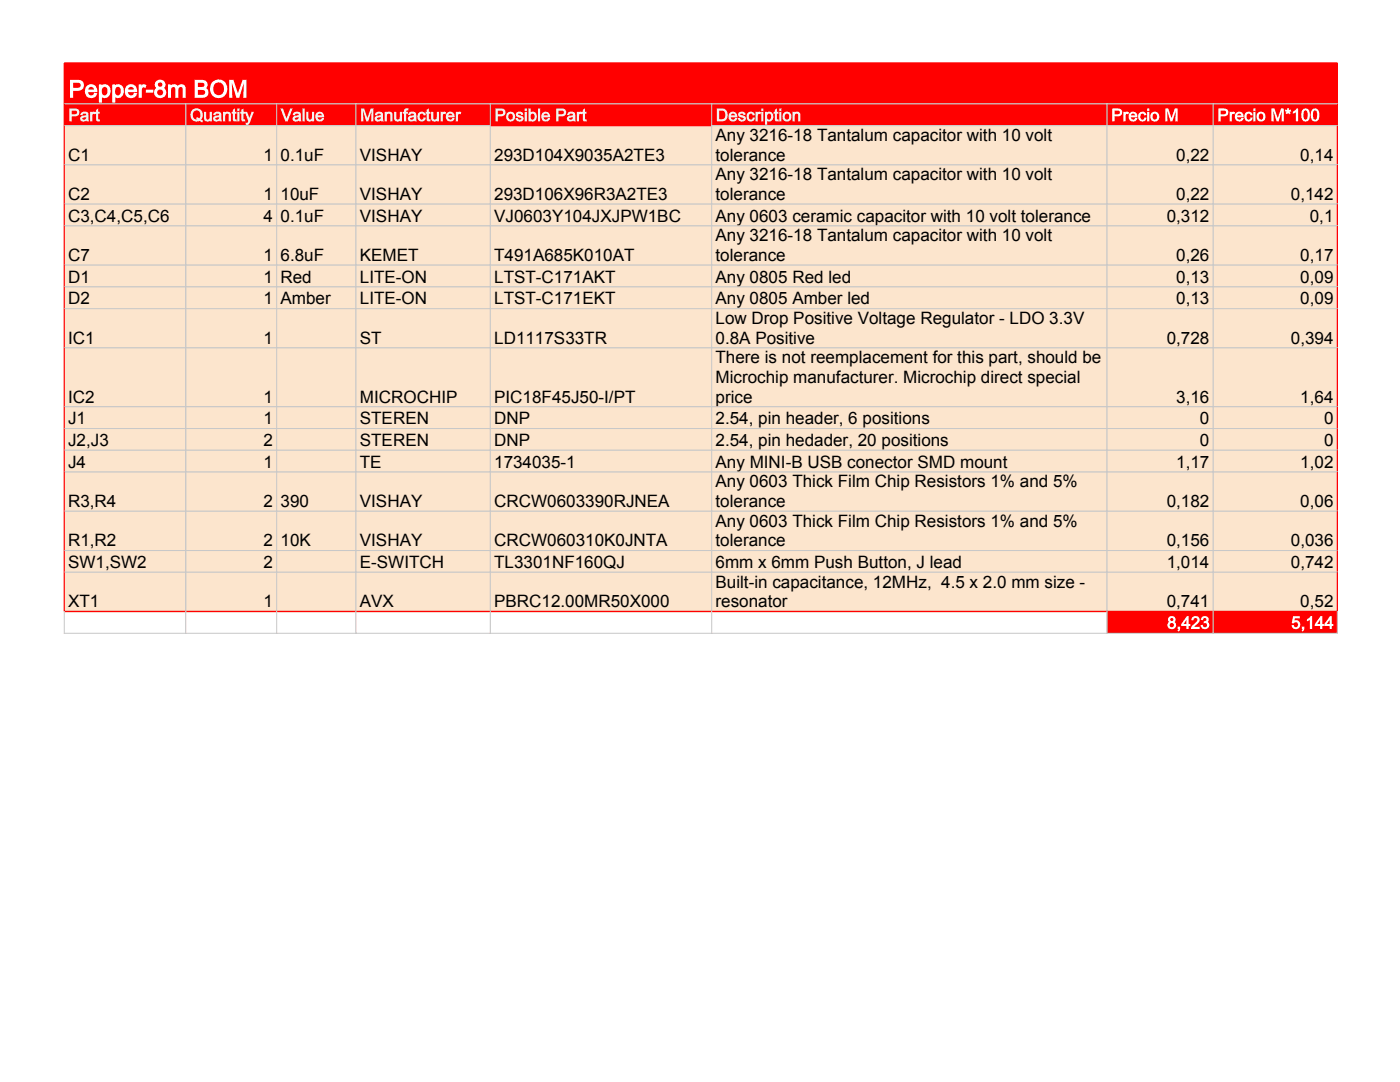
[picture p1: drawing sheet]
<svg xmlns="http://www.w3.org/2000/svg" width="279mm" height="216mm" viewBox="0 0 279 216" stroke-linecap="round" stroke-linejoin="round" font-family="sans-serif">
<path d="M12.8 12.6h254.1v8.1h-254.1z" fill="#f00"/>
<path d="M12.8 20.7v-8.1h254.1v8.1" fill="none" stroke="#f00" stroke-width=".26"/>
<path d="M12.8 20.7h254.1" fill="none" stroke="#c8c8c8" stroke-width=".2"/>
<path d="M14 15.9h1.3a1.14 1.14 0 0 1 1.5 1.1 1.14 1.14 0 0 1-1.4 1.1h-.8v1.4h-.6zM14.6 16.5v1h.8a.54 .54 0 0 0 .7-.5 .54 .54 0 0 0-.7-.5zM17.3 17.2a1.27 1.27 0 0 1 1.5-.2 1.27 1.27 0 0 1 .6 1.4h-1.8a.62 .62 0 0 0 .5 .6 .62 .62 0 0 0 .7-.5l.6 .1a1.31 1.31 0 0 1-1.8 .8 1.31 1.31 0 0 1-.5-1.9zM17.8 17.5l-.2 .4h1.2a.59 .59 0 0 0-.4-.5 .59 .59 0 0 0-.6 .1zM19.7 16.9h.6v.1a1.23 1.23 0 0 1 1.5 .1 1.23 1.23 0 0 1 .2 1.5 1.15 1.15 0 0 1-1.7 .8v1.1h-.6zM20.5 17.5a.83 .83 0 0 0-.2 1 .83 .83 0 0 0 .8 .5 .95 .95 0 0 0-.3-1.7zM22.4 16.9h.6v.1a1.23 1.23 0 0 1 1.4 .1 1.23 1.23 0 0 1 .3 1.5 1.15 1.15 0 0 1-1.7 .8v1.1h-.6zM23.1 17.5a.83 .83 0 0 0-.2 1 .83 .83 0 0 0 .9 .5 .95 .95 0 0 0-.3-1.7zM25.2 17.2a1.27 1.27 0 0 1 1.6-.2 1.27 1.27 0 0 1 .6 1.4h-1.9a.62 .62 0 0 0 .6 .6 .62 .62 0 0 0 .7-.5l.6 .1a1.31 1.31 0 0 1-1.8 .8 1.31 1.31 0 0 1-.6-1.9zM25.7 17.5l-.1 .4h1.1a.59 .59 0 0 0-.4-.5 .59 .59 0 0 0-.6 .1zM27.7 16.9h.6l-.1 .4a.62 .62 0 0 1 .4-.5 .62 .62 0 0 1 .6 .2l-.2 .6-.1-.1a.47 .47 0 0 0-.5 .1 .47 .47 0 0 0-.1 .5v1.4h-.6zM29.1 17.9h1.5v.6h-1.5zM31.2 16.2a1.04 1.04 0 0 1 1.5-.1 1.04 1.04 0 0 1 0 1.5 1.17 1.17 0 0 1 0 1.6 1.17 1.17 0 0 1-1.6 0 1.17 1.17 0 0 1 0-1.7l-.2-.6zM31.5 16.9a.45 .45 0 0 0 .9 0 .45 .45 0 0 0-.9 0zM31.4 18.4a.6 .6 0 0 0 1.2 0 .6 .6 0 0 0-1.2 0zM33.5 16.9h.6v.1a1.09 1.09 0 0 1 1.4 .1 .9 .9 0 0 1 1-.2 .9 .9 0 0 1 .6 .8v1.8h-.7v-2l-.3-.1-.4 .1-.1 .2v1.8h-.6v-1.7a.43 .43 0 0 0-.5-.4 .43 .43 0 0 0-.4 .5v1.6h-.6zM38.8 15.9h1.4a.98 .98 0 0 1 1.1 .5 .98 .98 0 0 1-.2 1.2 1.08 1.08 0 0 1 .4 1.3 1.08 1.08 0 0 1-1.3 .6h-1.4zM39.5 16.5v.8h.6a.47 .47 0 0 0 .6 0 .47 .47 0 0 0 0-.6l-.2-.2zM39.5 17.9v1h.7a.53 .53 0 0 0 .8-.5 .53 .53 0 0 0-.8-.5zM42.4 16.4a1.82 1.82 0 0 1 2.9 .8 1.82 1.82 0 0 1-1.8 2.4 1.91 1.91 0 0 1-1.1-3.2zM42.9 16.7a1.34 1.34 0 0 0-.3 1.4 1.34 1.34 0 0 0 1.2 .9 1.29 1.29 0 0 0 .9-1.4 1.29 1.29 0 0 0-1.2-1.2zM45.7 15.9h.9l.9 2.7 .9-2.7h.8v3.6h-.6l.1-2.9-1 2.9h-.5l-.9-3 .1 3h-.7z" fill="#fff"/>
<path d="M12.8 20.7h24.3v4.4h-24.3z" fill="#f00"/>
<path d="M12.8 20.7h24.3v4.4h-24.3" fill="none" stroke="#c8c8c8" stroke-width=".2"/>
<path d="M12.8 20.7v4.4" fill="none" stroke="#f00" stroke-width=".26"/>
<path d="M13.9 21.6h.9a.81 .81 0 0 1 1.1 .8 .81 .81 0 0 1-1 .8h-.6v1h-.4zM14.3 22.1v.7h.7l.3-.2 .1-.3-.2-.2zM16.2 22.5a.86 .86 0 0 1 1.1-.2 .86 .86 0 0 1 .4 1.1l.1 .8h-.5v-.1a.69 .69 0 0 1-.9 .1 .69 .69 0 0 1-.3-.9l.4-.2 .7-.1v-.3h-.3h-.3l-.1 .3-.5-.1zM16.5 23.6l-.1 .1a.37 .37 0 0 0 .5 .2 .37 .37 0 0 0 .2-.5zM18 22.3l1.1 .1-.2 .4-.3-.1-.1 .2-.1 1.3h-.4zM19.2 21.9l.4-.3v.7h.3v.4h-.3v1l.3 .1 .1 .4a.52 .52 0 0 1-.6 0 .52 .52 0 0 1-.2-.6v-.9h-.2v-.4h.2z" fill="#f3f3f3"/>
<path d="M37.1 20.7h18.1v4.4h-18.1z" fill="#f00"/>
<path d="M37.1 20.7h18.1v4.4h-18.1z" fill="none" stroke="#c8c8c8" stroke-width=".2"/>
<path d="M38.4 22a1.31 1.31 0 0 1 1.8 0 1.31 1.31 0 0 1-.1 1.9l.4 .2-.1 .3-.6-.3a1.32 1.32 0 0 1-1.6-.4 1.32 1.32 0 0 1 .2-1.7zM38.7 22.2a.94 .94 0 0 0-.2 1.1 .94 .94 0 0 0 .9 .5h-.2l.1-.4 .5 .2a.88 .88 0 0 0 .1-1.2 .88 .88 0 0 0-1.2-.2zM40.7 22.3h.5v1.1a.36 .36 0 0 0 .2 .5 .36 .36 0 0 0 .4-.3l.1-1.3h.4v1.9h-.4v-.1a.71 .71 0 0 1-.8 .1 .71 .71 0 0 1-.4-.7zM42.7 22.5a.86 .86 0 0 1 1.1-.2 .86 .86 0 0 1 .4 1.1l.1 .8h-.4l-.1-.1a.69 .69 0 0 1-.9 .1 .69 .69 0 0 1-.3-.9l.4-.2 .7-.1v-.3h-.3h-.3l-.1 .3-.4-.1zM43 23.6v.1a.38 .38 0 0 0 .5 .2 .38 .38 0 0 0 .2-.5zM44.5 22.3l.4 .1a.72 .72 0 0 1 .8-.1 .72 .72 0 0 1 .4 .8v1.1h-.5v-1.4l-.3-.1-.3 .2-.1 1.3h-.4zM46.5 21.9l.4-.3v.7h.3v.4h-.3v1l.3 .1 .1 .4a.52 .52 0 0 1-.6 0 .52 .52 0 0 1-.2-.6v-.9h-.3v-.4h.3zM47.4 21.6h.4v.5h-.4zM47.4 22.3h.4v1.9h-.4zM48.2 21.9l.4-.3v.7h.3v.4h-.3v1l.3 .1 .1 .4a.52 .52 0 0 1-.6 0 .52 .52 0 0 1-.2-.6v-.9h-.3v-.4h.3zM48.8 22.3h.5l.5 1.2 .4-1.2h.5l-.7 1.9a.67 .67 0 0 1-1 .7v-.4a.34 .34 0 0 0 .4 0 .34 .34 0 0 0 .1-.3z" fill="#f3f3f3"/>
<path d="M55.2 20.7h15.8v4.4h-15.8z" fill="#f00"/>
<path d="M55.2 20.7h15.8v4.4h-15.8z" fill="none" stroke="#c8c8c8" stroke-width=".2"/>
<path d="M56 21.6h.5l.7 2 .7-2h.5l-1 2.6h-.4zM58.6 22.5a.89 .89 0 0 1 1.2-.1 .89 .89 0 0 1 .2 1.1l.2 .7h-.5l-.1-.1a.69 .69 0 0 1-.9 .1 .69 .69 0 0 1-.2-.9l.4-.2 .7-.1-.1-.3h-.3h-.2l-.2 .3-.4-.1zM58.9 23.6l-.1 .1a.37 .37 0 0 0 .5 .2 .37 .37 0 0 0 .2-.5zM60.4 21.6h.4v2.6h-.4zM61.1 22.3h.5v1.1a.36 .36 0 0 0 .2 .5 .36 .36 0 0 0 .4-.3l.1-1.3h.4v1.9h-.4v-.1a.71 .71 0 0 1-.8 .1 .71 .71 0 0 1-.4-.7zM63.2 22.5a.91 .91 0 0 1 1.1-.1 .91 .91 0 0 1 .4 1h-1.3l.1 .3 .3 .2 .3-.1 .1-.3 .5 .1a.93 .93 0 0 1-1.3 .6 .93 .93 0 0 1-.4-1.3zM63.5 22.8l-.1 .2h.8l-.1-.3z" fill="#f3f3f3"/>
<path d="M71 20.7h26.9v4.4h-26.9z" fill="#f00"/>
<path d="M71 20.7h26.9v4.4h-26.9z" fill="none" stroke="#c8c8c8" stroke-width=".2"/>
<path d="M72.1 21.6h.6l.6 2 .7-2h.5v2.6h-.4l.1-2.1-.7 2.1h-.4l-.7-2.1 .1 2.1h-.4zM75 22.5a.89 .89 0 0 1 1.1-.1 .89 .89 0 0 1 .3 1.1l.2 .7h-.5l-.1-.1a.69 .69 0 0 1-.9 .1 .69 .69 0 0 1-.2-.9l.4-.2 .7-.1-.1-.3h-.3h-.2l-.2 .3-.4-.1zM75.3 23.6l-.1 .1a.37 .37 0 0 0 .5 .2 .37 .37 0 0 0 .2-.5zM76.8 22.3l.4 .1a.72 .72 0 0 1 .8-.1 .72 .72 0 0 1 .3 .8v1.1h-.4v-1.4l-.3-.1-.4 .2v1.3h-.4zM78.7 22.3h.4v1.1a.36 .36 0 0 0 .2 .5 .36 .36 0 0 0 .5-.3v-1.3h.4v1.9h-.4v-.1a.71 .71 0 0 1-.8 .1 .71 .71 0 0 1-.3-.7zM80.8 21.7l.7-.1v.4l-.4 .1v.2h.3v.4h-.3v1.5h-.5v-1.5h-.2v-.4h.2zM81.6 22.5a.89 .89 0 0 1 1.2-.1 .89 .89 0 0 1 .3 1.1l.1 .7h-.5v-.1a.69 .69 0 0 1-.9 .1 .69 .69 0 0 1-.3-.9l.4-.2 .7-.1v-.3h-.3h-.3l-.1 .3-.5-.1zM81.9 23.6v.1a.37 .37 0 0 0 .4 .2 .37 .37 0 0 0 .2-.5zM83.5 22.5a.83 .83 0 0 1 .9-.2 .83 .83 0 0 1 .6 .7h-.5l-.2-.3a.59 .59 0 0 0-.5 .5 .59 .59 0 0 0 .5 .7l.3-.5 .4 .1a.88 .88 0 0 1-1.1 .7 .88 .88 0 0 1-.6-1.2zM85.2 21.9l.4-.3v.7h.3v.4h-.3v1l.3 .1v.4a.52 .52 0 0 1-.5 0 .52 .52 0 0 1-.2-.6v-.9h-.3v-.4h.3zM86 22.3h.5v1.1a.36 .36 0 0 0 .2 .5 .36 .36 0 0 0 .4-.3l.1-1.3h.4v1.9h-.4v-.1a.71 .71 0 0 1-.8 .1 .71 .71 0 0 1-.4-.7zM87.9 22.3l1.1 .1-.1 .4-.3-.1-.2 .2v1.3h-.5zM89.2 22.5a.91 .91 0 0 1 1.1-.1 .91 .91 0 0 1 .4 1h-1.3l.2 .3 .3 .2 .2-.1 .2-.3 .4 .1a.93 .93 0 0 1-1.2 .6 .93 .93 0 0 1-.5-1.3zM89.6 22.8l-.2 .2h.9l-.2-.3zM91 22.3l1.1 .1-.2 .4-.3-.1-.2 .2v1.3h-.4z" fill="#f3f3f3"/>
<path d="M97.9 20.7h44.1v4.4h-44.1z" fill="#f00"/>
<path d="M97.9 25.1v-4.4h44.1v4.4" fill="none" stroke="#c8c8c8" stroke-width=".2"/>
<path d="M97.9 25.1h44.1" fill="none" stroke="#f00" stroke-width=".26"/>
<path d="M98.9 21.6h1a.82 .82 0 0 1 1 .8 .82 .82 0 0 1-1 .8h-.6v1h-.4zM99.3 22.1v.7l1-.1a.38 .38 0 0 0 .1-.5 .38 .38 0 0 0-.5-.1zM101.3 22.5a.95 .95 0 0 1 1.3 .2 .95 .95 0 0 1-.1 1.3 .95 .95 0 0 1-1.3-.1l-.1-.2a1.2 1.2 0 0 1 .2-1.2zM101.6 22.8a.55 .55 0 0 0-.1 .8 .55 .55 0 0 0 .8 .1 .56 .56 0 0 0 0-.7 .56 .56 0 0 0-.7-.2zM103.2 22.4a.84 .84 0 0 1 1.2 .5l-.4 .1a.32 .32 0 0 0-.3-.4 .32 .32 0 0 0-.3 .3l.1 .1a.73 .73 0 0 1 .8 .2 .73 .73 0 0 1 0 .8 .88 .88 0 0 1-1.4-.4l.4-.1a.38 .38 0 0 0 .3 .4 .38 .38 0 0 0 .4-.3l-.1-.1a.78 .78 0 0 1-.9-.9zM104.7 21.6h.5v.5h-.5zM104.7 22.3h.5v1.9h-.5zM105.5 21.6h.4v.8a.94 .94 0 0 1 1.3 .9 .94 .94 0 0 1-1.3 .9h-.4zM106 22.8a.65 .65 0 0 0 .4 1.1 .64 .64 0 0 0 .3-.7 .64 .64 0 0 0-.5-.5zM107.4 21.6h.4v2.6h-.4zM108.3 22.5a.91 .91 0 0 1 1.1-.1 .91 .91 0 0 1 .4 1h-1.3l.1 .3 .3 .2 .3-.1 .2-.3 .4 .1a.93 .93 0 0 1-1.3 .6 .93 .93 0 0 1-.4-1.3zM108.6 22.8l-.1 .2h.8l-.1-.3zM111 21.6h1a.81 .81 0 0 1 1 .8 .81 .81 0 0 1-1 .8h-.5v1h-.5zM111.5 22.1v.7h.7l.3-.2v-.3l-.2-.2zM113.3 22.5a.89 .89 0 0 1 1.2-.1 .89 .89 0 0 1 .3 1.1l.1 .7h-.4l-.1-.1a.69 .69 0 0 1-.9 .1 .69 .69 0 0 1-.3-.9l.4-.2 .8-.1-.1-.3h-.3h-.3l-.1 .3-.4-.1zM113.6 23.6v.1a.37 .37 0 0 0 .5 .2 .37 .37 0 0 0 .2-.5zM115.1 22.3l1.1 .1-.1 .4-.3-.1-.2 .2v1.3h-.5zM116.3 21.9l.4-.3v.7h.4v.4h-.4v1l.3 .1 .1 .4a.52 .52 0 0 1-.6 0 .52 .52 0 0 1-.2-.6v-.9h-.2v-.4h.2z" fill="#f3f3f3"/>
<path d="M142 20.7h78.9v4.4h-78.9z" fill="#f00"/>
<path d="M142 20.7h78.9v4.4h-78.9z" fill="none" stroke="#c8c8c8" stroke-width=".2"/>
<path d="M143.1 21.6h.9a1.29 1.29 0 0 1 1.2 1.3 1.29 1.29 0 0 1-1.2 1.3h-.9zM143.5 22.1v1.7h.5a.87 .87 0 0 0 .8-.9 .87 .87 0 0 0-.8-.8zM145.6 22.5a.91 .91 0 0 1 1.1-.1 .91 .91 0 0 1 .4 1h-1.3l.2 .3 .3 .2 .2-.1 .2-.3 .5 .1a.93 .93 0 0 1-1.3 .6 .93 .93 0 0 1-.4-1.3zM146 22.8l-.1 .2h.8l-.2-.3zM147.5 22.4a.84 .84 0 0 1 1.3 .5l-.4 .1a.32 .32 0 0 0-.3-.4 .32 .32 0 0 0-.3 .3l.1 .1a.73 .73 0 0 1 .8 .2 .73 .73 0 0 1 0 .8 .88 .88 0 0 1-1.5-.4l.5-.1a.38 .38 0 0 0 .3 .4 .38 .38 0 0 0 .4-.3l-.1-.1a.78 .78 0 0 1-.9-.9zM149.2 22.5a.83 .83 0 0 1 .9-.2 .83 .83 0 0 1 .6 .7h-.5l-.2-.3a.59 .59 0 0 0-.6 .5 .59 .59 0 0 0 .5 .7l.3-.5 .5 .1a.87 .87 0 0 1-1.2 .7 .87 .87 0 0 1-.5-1.2zM150.8 22.3l1.1 .1-.2 .4-.3-.1-.1 .2-.1 1.3h-.4zM151.9 21.6h.5v.5h-.5zM151.9 22.3h.5v1.9h-.5zM152.7 22.3l.4 .1a.93 .93 0 0 1 1.3 .8 .93 .93 0 0 1-1.3 1v.7h-.4zM153.2 22.8a.65 .65 0 0 0 .4 1.1 .64 .64 0 0 0 .3-.7 .64 .64 0 0 0-.5-.5zM154.6 21.9l.5-.3v.7h.3v.4h-.3v1l.2 .1 .1 .4a.52 .52 0 0 1-.6 0 .52 .52 0 0 1-.2-.6v-.9h-.2v-.4h.2zM155.5 21.6h.5v.5h-.5zM155.5 22.3h.5v1.9h-.5zM156.5 22.5a.95 .95 0 0 1 1.3 .2 .95 .95 0 0 1-.2 1.3 .95 .95 0 0 1-1.3-.1l-.1-.2a1.21 1.21 0 0 1 .3-1.2zM156.7 22.8a.55 .55 0 0 0 0 .8 .55 .55 0 0 0 .7 .1 .56 .56 0 0 0 0-.7 .56 .56 0 0 0-.7-.2zM158.2 22.3l.4 .1a.72 .72 0 0 1 .8-.1 .72 .72 0 0 1 .3 .8v1.1h-.4v-1.4l-.3-.1-.4 .2v1.3h-.4z" fill="#f3f3f3"/>
<path d="M220.9 20.7h21.2v4.4h-21.2z" fill="#f00"/>
<path d="M220.9 20.7h21.2v4.4h-21.2z" fill="none" stroke="#c8c8c8" stroke-width=".2"/>
<path d="M222 21.6h1a.81 .81 0 0 1 1 .8 .81 .81 0 0 1-1 .8h-.6v1h-.4zM222.4 22.1v.7h.7l.3-.2 .1-.3-.2-.2zM224.2 22.3l1.1 .1-.1 .4-.3-.1-.2 .2-.1 1.3h-.4zM225.5 22.5a.91 .91 0 0 1 1.1-.1 .91 .91 0 0 1 .4 1h-1.3l.1 .3 .3 .2 .3-.1 .2-.3 .4 .1a.93 .93 0 0 1-1.2 .6 .93 .93 0 0 1-.5-1.3zM225.8 22.8l-.1 .2h.8l-.1-.3zM227.4 22.5a.83 .83 0 0 1 .8-.2 .83 .83 0 0 1 .6 .7h-.4l-.2-.3a.59 .59 0 0 0-.6 .5 .59 .59 0 0 0 .5 .7l.3-.5 .4 .1a.88 .88 0 0 1-1.1 .7 .88 .88 0 0 1-.5-1.2zM228.9 21.6h.5v.5h-.5zM228.9 22.3h.5v1.9h-.5zM229.9 22.5a.95 .95 0 0 1 1.3 .2 .95 .95 0 0 1-.1 1.3 .95 .95 0 0 1-1.3-.1l-.2-.2a1.2 1.2 0 0 1 .3-1.2zM230.1 22.8a.55 .55 0 0 0 0 .8 .55 .55 0 0 0 .7 .1 .56 .56 0 0 0 .1-.7 .56 .56 0 0 0-.8-.2zM232.6 21.6h.6l.6 2 .7-2h.5v2.6h-.4v-2.1l-.6 2.1h-.4l-.7-2.1 .1 2.1h-.4z" fill="#fff"/>
<path d="M242.1 20.7h24.8v4.4h-24.8z" fill="#f00"/>
<path d="M266.9 20.7h-24.8v4.4h24.8" fill="none" stroke="#c8c8c8" stroke-width=".2"/>
<path d="M266.9 20.7v4.4" fill="none" stroke="#f00" stroke-width=".26"/>
<path d="M243.2 21.6h.9a.82 .82 0 0 1 1.1 .8 .82 .82 0 0 1-1 .8h-.6v1h-.4zM243.6 22.1v.7h.7l.3-.2 .1-.3-.2-.2zM245.4 22.3l1.1 .1-.1 .4-.4-.1-.1 .2-.1 1.3h-.4zM246.7 22.5a.9 .9 0 0 1 1.1-.1 .9 .9 0 0 1 .4 1h-1.3a.44 .44 0 0 0 .4 .5 .44 .44 0 0 0 .5-.4l.4 .1a.93 .93 0 0 1-1.2 .6 .93 .93 0 0 1-.5-1.3zM247 22.8l-.1 .2h.8l-.1-.3zM248.6 22.5a.83 .83 0 0 1 .8-.2 .83 .83 0 0 1 .6 .7h-.4l-.2-.3a.59 .59 0 0 0-.6 .5 .59 .59 0 0 0 .5 .7l.3-.5 .4 .1a.88 .88 0 0 1-1.1 .7 .88 .88 0 0 1-.5-1.2zM250.1 21.6h.5v.5h-.5zM250.1 22.3h.5v1.9h-.5zM251.1 22.5a.95 .95 0 0 1 1.3 .2 .95 .95 0 0 1-.1 1.3 .95 .95 0 0 1-1.4-.1l-.1-.2a1.2 1.2 0 0 1 .3-1.2zM251.3 22.8a.55 .55 0 0 0 0 .8 .55 .55 0 0 0 .7 .1 .56 .56 0 0 0 0-.7 .56 .56 0 0 0-.7-.2zM253.7 21.6h.6l.7 2 .7-2h.5v2.6h-.4v-2.1l-.6 2.1h-.4l-.7-2.1 .1 2.1h-.5zM256.5 21.8l.4 .2v-.4h.3v.4l.4-.2 .1 .4-.3 .1 .2 .3-.3 .2-.2-.3-.2 .3-.4-.2 .3-.3-.4-.1zM258 22.3l.8-.7h.3v2.6h-.5v-1.8l-.6 .3zM260.1 21.8a.94 .94 0 0 1 1.1 .1 .94 .94 0 0 1 .2 1 .97 .97 0 0 1-.2 1 .97 .97 0 0 1-1 .3 1.84 1.84 0 0 1-.1-2.4zM260.3 22.2l-.2 .9a.59 .59 0 0 0 .5 .8 1.22 1.22 0 0 0 .2-1.8l-.3-.1zM262 21.8a.94 .94 0 0 1 1.1 .1 .94 .94 0 0 1 .2 1 .97 .97 0 0 1-.2 1 .97 .97 0 0 1-1 .3 1.83 1.83 0 0 1-.1-2.4zM262.2 22.2l-.2 .9a.59 .59 0 0 0 .4 .8 1.22 1.22 0 0 0 .3-1.8l-.3-.1z" fill="#fff"/>
<path d="M12.8 25.1h24.3v7.8h-24.3z" fill="#fce5cd"/>
<path d="M12.8 25.1h24.3v7.8h-24.3" fill="none" stroke="#c8c8c8" stroke-width=".2"/>
<path d="M12.8 25.1v7.8" fill="none" stroke="#f00" stroke-width=".26"/>
<path d="M37.1 25.1h18.1v7.8h-18.1z" fill="#fce5cd"/>
<path d="M37.1 25.1h18.1v7.8h-18.1z" fill="none" stroke="#c8c8c8" stroke-width=".2"/>
<path d="M55.2 25.1h15.8v7.8h-15.8z" fill="#fce5cd"/>
<path d="M55.2 25.1h15.8v7.8h-15.8z" fill="none" stroke="#c8c8c8" stroke-width=".2"/>
<path d="M71 25.1h26.9v7.8h-26.9z" fill="#fce5cd"/>
<path d="M71 25.1h26.9v7.8h-26.9z" fill="none" stroke="#c8c8c8" stroke-width=".2"/>
<path d="M97.9 25.1h44.1v7.8h-44.1z" fill="#fce5cd"/>
<path d="M97.9 25.1h44.1" fill="none" stroke="#f00" stroke-width=".26"/>
<path d="M97.9 25.1v7.8h44.1v-7.8" fill="none" stroke="#c8c8c8" stroke-width=".2"/>
<path d="M142 25.1h78.9v7.8h-78.9z" fill="#fce5cd"/>
<path d="M142 25.1h78.9v7.8h-78.9z" fill="none" stroke="#c8c8c8" stroke-width=".2"/>
<path d="M220.9 25.1h21.2v7.8h-21.2z" fill="#fce5cd"/>
<path d="M220.9 25.1h21.2v7.8h-21.2z" fill="none" stroke="#c8c8c8" stroke-width=".2"/>
<path d="M242.1 25.1h24.8v7.8h-24.8z" fill="#fce5cd"/>
<path d="M266.9 25.1h-24.8v7.8h24.8" fill="none" stroke="#c8c8c8" stroke-width=".2"/>
<path d="M266.9 25.1v7.8" fill="none" stroke="#f00" stroke-width=".26"/>
<path d="M12.8 32.9h24.3v7.8h-24.3z" fill="#fce5cd"/>
<path d="M12.8 32.9h24.3v7.8h-24.3" fill="none" stroke="#c8c8c8" stroke-width=".2"/>
<path d="M12.8 32.9v7.8" fill="none" stroke="#f00" stroke-width=".26"/>
<path d="M37.1 32.9h18.1v7.8h-18.1z" fill="#fce5cd"/>
<path d="M37.1 32.9h18.1v7.8h-18.1z" fill="none" stroke="#c8c8c8" stroke-width=".2"/>
<path d="M55.2 32.9h15.8v7.8h-15.8z" fill="#fce5cd"/>
<path d="M55.2 32.9h15.8v7.8h-15.8z" fill="none" stroke="#c8c8c8" stroke-width=".2"/>
<path d="M71 32.9h26.9v7.8h-26.9z" fill="#fce5cd"/>
<path d="M71 32.9h26.9v7.8h-26.9z" fill="none" stroke="#c8c8c8" stroke-width=".2"/>
<path d="M97.9 32.9h44.1v7.8h-44.1z" fill="#fce5cd"/>
<path d="M97.9 32.9h44.1v7.8h-44.1z" fill="none" stroke="#c8c8c8" stroke-width=".2"/>
<path d="M142 32.9h78.9v7.8h-78.9z" fill="#fce5cd"/>
<path d="M142 32.9h78.9v7.8h-78.9z" fill="none" stroke="#c8c8c8" stroke-width=".2"/>
<path d="M220.9 32.9h21.2v7.8h-21.2z" fill="#fce5cd"/>
<path d="M220.9 32.9h21.2v7.8h-21.2z" fill="none" stroke="#c8c8c8" stroke-width=".2"/>
<path d="M242.1 32.9h24.8v7.8h-24.8z" fill="#fce5cd"/>
<path d="M266.9 32.9h-24.8v7.8h24.8" fill="none" stroke="#c8c8c8" stroke-width=".2"/>
<path d="M266.9 32.9v7.8" fill="none" stroke="#f00" stroke-width=".26"/>
<path d="M12.8 40.7h24.3v4.4h-24.3z" fill="#fce5cd"/>
<path d="M12.8 40.7h24.3v4.4h-24.3" fill="none" stroke="#c8c8c8" stroke-width=".2"/>
<path d="M12.8 40.7v4.4" fill="none" stroke="#f00" stroke-width=".26"/>
<path d="M37.1 40.7h18.1v4.4h-18.1z" fill="#fce5cd"/>
<path d="M37.1 40.7h18.1v4.4h-18.1z" fill="none" stroke="#c8c8c8" stroke-width=".2"/>
<path d="M55.2 40.7h15.8v4.4h-15.8z" fill="#fce5cd"/>
<path d="M55.2 40.7h15.8v4.4h-15.8z" fill="none" stroke="#c8c8c8" stroke-width=".2"/>
<path d="M71 40.7h26.9v4.4h-26.9z" fill="#fce5cd"/>
<path d="M71 40.7h26.9v4.4h-26.9z" fill="none" stroke="#c8c8c8" stroke-width=".2"/>
<path d="M97.9 40.7h44.1v4.4h-44.1z" fill="#fce5cd"/>
<path d="M97.9 40.7h44.1v4.4h-44.1z" fill="none" stroke="#c8c8c8" stroke-width=".2"/>
<path d="M142 40.7h78.9v4.4h-78.9z" fill="#fce5cd"/>
<path d="M142 40.7h78.9v4.4h-78.9z" fill="none" stroke="#c8c8c8" stroke-width=".2"/>
<path d="M220.9 40.7h21.2v4.4h-21.2z" fill="#fce5cd"/>
<path d="M220.9 40.7h21.2v4.4h-21.2z" fill="none" stroke="#c8c8c8" stroke-width=".2"/>
<path d="M242.1 40.7h24.8v4.4h-24.8z" fill="#fce5cd"/>
<path d="M266.9 40.7h-24.8v4.4h24.8" fill="none" stroke="#c8c8c8" stroke-width=".2"/>
<path d="M266.9 40.7v4.4" fill="none" stroke="#f00" stroke-width=".26"/>
<path d="M12.8 45.1h24.3v7.8h-24.3z" fill="#fce5cd"/>
<path d="M12.8 45.1h24.3v7.8h-24.3" fill="none" stroke="#c8c8c8" stroke-width=".2"/>
<path d="M12.8 45.1v7.8" fill="none" stroke="#f00" stroke-width=".26"/>
<path d="M37.1 45.1h18.1v7.8h-18.1z" fill="#fce5cd"/>
<path d="M37.1 45.1h18.1v7.8h-18.1z" fill="none" stroke="#c8c8c8" stroke-width=".2"/>
<path d="M55.2 45.1h15.8v7.8h-15.8z" fill="#fce5cd"/>
<path d="M55.2 45.1h15.8v7.8h-15.8z" fill="none" stroke="#c8c8c8" stroke-width=".2"/>
<path d="M71 45.1h26.9v7.8h-26.9z" fill="#fce5cd"/>
<path d="M71 45.1h26.9v7.8h-26.9z" fill="none" stroke="#c8c8c8" stroke-width=".2"/>
<path d="M97.9 45.1h44.1v7.8h-44.1z" fill="#fce5cd"/>
<path d="M97.9 45.1h44.1v7.8h-44.1z" fill="none" stroke="#c8c8c8" stroke-width=".2"/>
<path d="M142 45.1h78.9v7.8h-78.9z" fill="#fce5cd"/>
<path d="M142 45.1h78.9v7.8h-78.9z" fill="none" stroke="#c8c8c8" stroke-width=".2"/>
<path d="M220.9 45.1h21.2v7.8h-21.2z" fill="#fce5cd"/>
<path d="M220.9 45.1h21.2v7.8h-21.2z" fill="none" stroke="#c8c8c8" stroke-width=".2"/>
<path d="M242.1 45.1h24.8v7.8h-24.8z" fill="#fce5cd"/>
<path d="M266.9 45.1h-24.8v7.8h24.8" fill="none" stroke="#c8c8c8" stroke-width=".2"/>
<path d="M266.9 45.1v7.8" fill="none" stroke="#f00" stroke-width=".26"/>
<path d="M12.8 52.9h24.3v4.3h-24.3z" fill="#fce5cd"/>
<path d="M12.8 52.9h24.3v4.3h-24.3" fill="none" stroke="#c8c8c8" stroke-width=".2"/>
<path d="M12.8 52.9v4.3" fill="none" stroke="#f00" stroke-width=".26"/>
<path d="M37.1 52.9h18.1v4.3h-18.1z" fill="#fce5cd"/>
<path d="M37.1 52.9h18.1v4.3h-18.1z" fill="none" stroke="#c8c8c8" stroke-width=".2"/>
<path d="M55.2 52.9h15.8v4.3h-15.8z" fill="#fce5cd"/>
<path d="M55.2 52.9h15.8v4.3h-15.8z" fill="none" stroke="#c8c8c8" stroke-width=".2"/>
<path d="M71 52.9h26.9v4.3h-26.9z" fill="#fce5cd"/>
<path d="M71 52.9h26.9v4.3h-26.9z" fill="none" stroke="#c8c8c8" stroke-width=".2"/>
<path d="M97.9 52.9h44.1v4.3h-44.1z" fill="#fce5cd"/>
<path d="M97.9 52.9h44.1v4.3h-44.1z" fill="none" stroke="#c8c8c8" stroke-width=".2"/>
<path d="M142 52.9h78.9v4.3h-78.9z" fill="#fce5cd"/>
<path d="M142 52.9h78.9v4.3h-78.9z" fill="none" stroke="#c8c8c8" stroke-width=".2"/>
<path d="M220.9 52.9h21.2v4.3h-21.2z" fill="#fce5cd"/>
<path d="M220.9 52.9h21.2v4.3h-21.2z" fill="none" stroke="#c8c8c8" stroke-width=".2"/>
<path d="M242.1 52.9h24.8v4.3h-24.8z" fill="#fce5cd"/>
<path d="M266.9 52.9h-24.8v4.3h24.8" fill="none" stroke="#c8c8c8" stroke-width=".2"/>
<path d="M266.9 52.9v4.3" fill="none" stroke="#f00" stroke-width=".26"/>
<path d="M12.8 57.2h24.3v4.4h-24.3z" fill="#fce5cd"/>
<path d="M12.8 57.2h24.3v4.4h-24.3" fill="none" stroke="#c8c8c8" stroke-width=".2"/>
<path d="M12.8 57.2v4.4" fill="none" stroke="#f00" stroke-width=".26"/>
<path d="M37.1 57.2h18.1v4.4h-18.1z" fill="#fce5cd"/>
<path d="M37.1 57.2h18.1v4.4h-18.1z" fill="none" stroke="#c8c8c8" stroke-width=".2"/>
<path d="M55.2 57.2h15.8v4.4h-15.8z" fill="#fce5cd"/>
<path d="M55.2 57.2h15.8v4.4h-15.8z" fill="none" stroke="#c8c8c8" stroke-width=".2"/>
<path d="M71 57.2h26.9v4.4h-26.9z" fill="#fce5cd"/>
<path d="M71 57.2h26.9v4.4h-26.9z" fill="none" stroke="#c8c8c8" stroke-width=".2"/>
<path d="M97.9 57.2h44.1v4.4h-44.1z" fill="#fce5cd"/>
<path d="M97.9 57.2h44.1v4.4h-44.1z" fill="none" stroke="#c8c8c8" stroke-width=".2"/>
<path d="M142 57.2h78.9v4.4h-78.9z" fill="#fce5cd"/>
<path d="M142 57.2h78.9v4.4h-78.9z" fill="none" stroke="#c8c8c8" stroke-width=".2"/>
<path d="M220.9 57.2h21.2v4.4h-21.2z" fill="#fce5cd"/>
<path d="M220.9 57.2h21.2v4.4h-21.2z" fill="none" stroke="#c8c8c8" stroke-width=".2"/>
<path d="M242.1 57.2h24.8v4.4h-24.8z" fill="#fce5cd"/>
<path d="M266.9 57.2h-24.8v4.4h24.8" fill="none" stroke="#c8c8c8" stroke-width=".2"/>
<path d="M266.9 57.2v4.4" fill="none" stroke="#f00" stroke-width=".26"/>
<path d="M12.8 61.6h24.3v7.8h-24.3z" fill="#fce5cd"/>
<path d="M12.8 61.6h24.3v7.8h-24.3" fill="none" stroke="#c8c8c8" stroke-width=".2"/>
<path d="M12.8 61.6v7.8" fill="none" stroke="#f00" stroke-width=".26"/>
<path d="M37.1 61.6h18.1v7.8h-18.1z" fill="#fce5cd"/>
<path d="M37.1 61.6h18.1v7.8h-18.1z" fill="none" stroke="#c8c8c8" stroke-width=".2"/>
<path d="M55.2 61.6h15.8v7.8h-15.8z" fill="#fce5cd"/>
<path d="M55.2 61.6h15.8v7.8h-15.8z" fill="none" stroke="#c8c8c8" stroke-width=".2"/>
<path d="M71 61.6h26.9v7.8h-26.9z" fill="#fce5cd"/>
<path d="M71 61.6h26.9v7.8h-26.9z" fill="none" stroke="#c8c8c8" stroke-width=".2"/>
<path d="M97.9 61.6h44.1v7.8h-44.1z" fill="#fce5cd"/>
<path d="M97.9 61.6h44.1v7.8h-44.1z" fill="none" stroke="#c8c8c8" stroke-width=".2"/>
<path d="M142 61.6h78.9v7.8h-78.9z" fill="#fce5cd"/>
<path d="M142 61.6h78.9v7.8h-78.9z" fill="none" stroke="#c8c8c8" stroke-width=".2"/>
<path d="M220.9 61.6h21.2v7.8h-21.2z" fill="#fce5cd"/>
<path d="M220.9 61.6h21.2v7.8h-21.2z" fill="none" stroke="#c8c8c8" stroke-width=".2"/>
<path d="M242.1 61.6h24.8v7.8h-24.8z" fill="#fce5cd"/>
<path d="M266.9 61.6h-24.8v7.8h24.8" fill="none" stroke="#c8c8c8" stroke-width=".2"/>
<path d="M266.9 61.6v7.8" fill="none" stroke="#f00" stroke-width=".26"/>
<path d="M12.8 69.4h24.3v11.8h-24.3z" fill="#fce5cd"/>
<path d="M12.8 69.4h24.3v11.8h-24.3" fill="none" stroke="#c8c8c8" stroke-width=".2"/>
<path d="M12.8 69.4v11.8" fill="none" stroke="#f00" stroke-width=".26"/>
<path d="M37.1 69.4h18.1v11.8h-18.1z" fill="#fce5cd"/>
<path d="M37.1 69.4h18.1v11.8h-18.1z" fill="none" stroke="#c8c8c8" stroke-width=".2"/>
<path d="M55.2 69.4h15.8v11.8h-15.8z" fill="#fce5cd"/>
<path d="M55.2 69.4h15.8v11.8h-15.8z" fill="none" stroke="#c8c8c8" stroke-width=".2"/>
<path d="M71 69.4h26.9v11.8h-26.9z" fill="#fce5cd"/>
<path d="M71 69.4h26.9v11.8h-26.9z" fill="none" stroke="#c8c8c8" stroke-width=".2"/>
<path d="M97.9 69.4h44.1v11.8h-44.1z" fill="#fce5cd"/>
<path d="M97.9 69.4h44.1v11.8h-44.1z" fill="none" stroke="#c8c8c8" stroke-width=".2"/>
<path d="M142 69.4h78.9v11.8h-78.9z" fill="#fce5cd"/>
<path d="M142 69.4h78.9v11.8h-78.9z" fill="none" stroke="#c8c8c8" stroke-width=".2"/>
<path d="M220.9 69.4h21.2v11.8h-21.2z" fill="#fce5cd"/>
<path d="M220.9 69.4h21.2v11.8h-21.2z" fill="none" stroke="#c8c8c8" stroke-width=".2"/>
<path d="M242.1 69.4h24.8v11.8h-24.8z" fill="#fce5cd"/>
<path d="M266.9 69.4h-24.8v11.8h24.8" fill="none" stroke="#c8c8c8" stroke-width=".2"/>
<path d="M266.9 69.4v11.8" fill="none" stroke="#f00" stroke-width=".26"/>
<path d="M12.8 81.2h24.3v4.3h-24.3z" fill="#fce5cd"/>
<path d="M12.8 81.2h24.3v4.3h-24.3" fill="none" stroke="#c8c8c8" stroke-width=".2"/>
<path d="M12.8 81.2v4.3" fill="none" stroke="#f00" stroke-width=".26"/>
<path d="M37.1 81.2h18.1v4.3h-18.1z" fill="#fce5cd"/>
<path d="M37.1 81.2h18.1v4.3h-18.1z" fill="none" stroke="#c8c8c8" stroke-width=".2"/>
<path d="M55.2 81.2h15.8v4.3h-15.8z" fill="#fce5cd"/>
<path d="M55.2 81.2h15.8v4.3h-15.8z" fill="none" stroke="#c8c8c8" stroke-width=".2"/>
<path d="M71 81.2h26.9v4.3h-26.9z" fill="#fce5cd"/>
<path d="M71 81.2h26.9v4.3h-26.9z" fill="none" stroke="#c8c8c8" stroke-width=".2"/>
<path d="M97.9 81.2h44.1v4.3h-44.1z" fill="#fce5cd"/>
<path d="M97.9 81.2h44.1v4.3h-44.1z" fill="none" stroke="#c8c8c8" stroke-width=".2"/>
<path d="M142 81.2h78.9v4.3h-78.9z" fill="#fce5cd"/>
<path d="M142 81.2h78.9v4.3h-78.9z" fill="none" stroke="#c8c8c8" stroke-width=".2"/>
<path d="M220.9 81.2h21.2v4.3h-21.2z" fill="#fce5cd"/>
<path d="M220.9 81.2h21.2v4.3h-21.2z" fill="none" stroke="#c8c8c8" stroke-width=".2"/>
<path d="M242.1 81.2h24.8v4.3h-24.8z" fill="#fce5cd"/>
<path d="M266.9 81.2h-24.8v4.3h24.8" fill="none" stroke="#c8c8c8" stroke-width=".2"/>
<path d="M266.9 81.2v4.3" fill="none" stroke="#f00" stroke-width=".26"/>
<path d="M12.8 85.5h24.3v4.3h-24.3z" fill="#fce5cd"/>
<path d="M12.8 85.5h24.3v4.3h-24.3" fill="none" stroke="#c8c8c8" stroke-width=".2"/>
<path d="M12.8 85.5v4.3" fill="none" stroke="#f00" stroke-width=".26"/>
<path d="M37.1 85.5h18.1v4.3h-18.1z" fill="#fce5cd"/>
<path d="M37.1 85.5h18.1v4.3h-18.1z" fill="none" stroke="#c8c8c8" stroke-width=".2"/>
<path d="M55.2 85.5h15.8v4.3h-15.8z" fill="#fce5cd"/>
<path d="M55.2 85.5h15.8v4.3h-15.8z" fill="none" stroke="#c8c8c8" stroke-width=".2"/>
<path d="M71 85.5h26.9v4.3h-26.9z" fill="#fce5cd"/>
<path d="M71 85.5h26.9v4.3h-26.9z" fill="none" stroke="#c8c8c8" stroke-width=".2"/>
<path d="M97.9 85.5h44.1v4.3h-44.1z" fill="#fce5cd"/>
<path d="M97.9 85.5h44.1v4.3h-44.1z" fill="none" stroke="#c8c8c8" stroke-width=".2"/>
<path d="M142 85.5h78.9v4.3h-78.9z" fill="#fce5cd"/>
<path d="M142 85.5h78.9v4.3h-78.9z" fill="none" stroke="#c8c8c8" stroke-width=".2"/>
<path d="M220.9 85.5h21.2v4.3h-21.2z" fill="#fce5cd"/>
<path d="M220.9 85.5h21.2v4.3h-21.2z" fill="none" stroke="#c8c8c8" stroke-width=".2"/>
<path d="M242.1 85.5h24.8v4.3h-24.8z" fill="#fce5cd"/>
<path d="M266.9 85.5h-24.8v4.3h24.8" fill="none" stroke="#c8c8c8" stroke-width=".2"/>
<path d="M266.9 85.5v4.3" fill="none" stroke="#f00" stroke-width=".26"/>
<path d="M12.8 89.8h24.3v4.4h-24.3z" fill="#fce5cd"/>
<path d="M12.8 89.8h24.3v4.4h-24.3" fill="none" stroke="#c8c8c8" stroke-width=".2"/>
<path d="M12.8 89.8v4.4" fill="none" stroke="#f00" stroke-width=".26"/>
<path d="M37.1 89.8h18.1v4.4h-18.1z" fill="#fce5cd"/>
<path d="M37.1 89.8h18.1v4.4h-18.1z" fill="none" stroke="#c8c8c8" stroke-width=".2"/>
<path d="M55.2 89.8h15.8v4.4h-15.8z" fill="#fce5cd"/>
<path d="M55.2 89.8h15.8v4.4h-15.8z" fill="none" stroke="#c8c8c8" stroke-width=".2"/>
<path d="M71 89.8h26.9v4.4h-26.9z" fill="#fce5cd"/>
<path d="M71 89.8h26.9v4.4h-26.9z" fill="none" stroke="#c8c8c8" stroke-width=".2"/>
<path d="M97.9 89.8h44.1v4.4h-44.1z" fill="#fce5cd"/>
<path d="M97.9 89.8h44.1v4.4h-44.1z" fill="none" stroke="#c8c8c8" stroke-width=".2"/>
<path d="M142 89.8h78.9v4.4h-78.9z" fill="#fce5cd"/>
<path d="M142 89.8h78.9v4.4h-78.9z" fill="none" stroke="#c8c8c8" stroke-width=".2"/>
<path d="M220.9 89.8h21.2v4.4h-21.2z" fill="#fce5cd"/>
<path d="M220.9 89.8h21.2v4.4h-21.2z" fill="none" stroke="#c8c8c8" stroke-width=".2"/>
<path d="M242.1 89.8h24.8v4.4h-24.8z" fill="#fce5cd"/>
<path d="M266.9 89.8h-24.8v4.4h24.8" fill="none" stroke="#c8c8c8" stroke-width=".2"/>
<path d="M266.9 89.8v4.4" fill="none" stroke="#f00" stroke-width=".26"/>
<path d="M12.8 94.2h24.3v7.8h-24.3z" fill="#fce5cd"/>
<path d="M12.8 94.2h24.3v7.8h-24.3" fill="none" stroke="#c8c8c8" stroke-width=".2"/>
<path d="M12.8 94.2v7.8" fill="none" stroke="#f00" stroke-width=".26"/>
<path d="M37.1 94.2h18.1v7.8h-18.1z" fill="#fce5cd"/>
<path d="M37.1 94.2h18.1v7.8h-18.1z" fill="none" stroke="#c8c8c8" stroke-width=".2"/>
<path d="M55.2 94.2h15.8v7.8h-15.8z" fill="#fce5cd"/>
<path d="M55.2 94.2h15.8v7.8h-15.8z" fill="none" stroke="#c8c8c8" stroke-width=".2"/>
<path d="M71 94.2h26.9v7.8h-26.9z" fill="#fce5cd"/>
<path d="M71 94.2h26.9v7.8h-26.9z" fill="none" stroke="#c8c8c8" stroke-width=".2"/>
<path d="M97.9 94.2h44.1v7.8h-44.1z" fill="#fce5cd"/>
<path d="M97.9 94.2h44.1v7.8h-44.1z" fill="none" stroke="#c8c8c8" stroke-width=".2"/>
<path d="M142 94.2h78.9v7.8h-78.9z" fill="#fce5cd"/>
<path d="M142 94.2h78.9v7.8h-78.9z" fill="none" stroke="#c8c8c8" stroke-width=".2"/>
<path d="M220.9 94.2h21.2v7.8h-21.2z" fill="#fce5cd"/>
<path d="M220.9 94.2h21.2v7.8h-21.2z" fill="none" stroke="#c8c8c8" stroke-width=".2"/>
<path d="M242.1 94.2h24.8v7.8h-24.8z" fill="#fce5cd"/>
<path d="M266.9 94.2h-24.8v7.8h24.8" fill="none" stroke="#c8c8c8" stroke-width=".2"/>
<path d="M266.9 94.2v7.8" fill="none" stroke="#f00" stroke-width=".26"/>
<path d="M12.8 102h24.3v7.9h-24.3z" fill="#fce5cd"/>
<path d="M12.8 102h24.3v7.9h-24.3" fill="none" stroke="#c8c8c8" stroke-width=".2"/>
<path d="M12.8 102v7.9" fill="none" stroke="#f00" stroke-width=".26"/>
<path d="M37.1 102h18.1v7.9h-18.1z" fill="#fce5cd"/>
<path d="M37.1 102h18.1v7.9h-18.1z" fill="none" stroke="#c8c8c8" stroke-width=".2"/>
<path d="M55.2 102h15.8v7.9h-15.8z" fill="#fce5cd"/>
<path d="M55.2 102h15.8v7.9h-15.8z" fill="none" stroke="#c8c8c8" stroke-width=".2"/>
<path d="M71 102h26.9v7.9h-26.9z" fill="#fce5cd"/>
<path d="M71 102h26.9v7.9h-26.9z" fill="none" stroke="#c8c8c8" stroke-width=".2"/>
<path d="M97.9 102h44.1v7.9h-44.1z" fill="#fce5cd"/>
<path d="M97.9 102h44.1v7.9h-44.1z" fill="none" stroke="#c8c8c8" stroke-width=".2"/>
<path d="M142 102h78.9v7.9h-78.9z" fill="#fce5cd"/>
<path d="M142 102h78.9v7.9h-78.9z" fill="none" stroke="#c8c8c8" stroke-width=".2"/>
<path d="M220.9 102h21.2v7.9h-21.2z" fill="#fce5cd"/>
<path d="M220.9 102h21.2v7.9h-21.2z" fill="none" stroke="#c8c8c8" stroke-width=".2"/>
<path d="M242.1 102h24.8v7.9h-24.8z" fill="#fce5cd"/>
<path d="M266.9 102h-24.8v7.9h24.8" fill="none" stroke="#c8c8c8" stroke-width=".2"/>
<path d="M266.9 102v7.9" fill="none" stroke="#f00" stroke-width=".26"/>
<path d="M12.8 109.9h24.3v4.3h-24.3z" fill="#fce5cd"/>
<path d="M12.8 109.9h24.3v4.3h-24.3" fill="none" stroke="#c8c8c8" stroke-width=".2"/>
<path d="M12.8 109.9v4.3" fill="none" stroke="#f00" stroke-width=".26"/>
<path d="M37.1 109.9h18.1v4.3h-18.1z" fill="#fce5cd"/>
<path d="M37.1 109.9h18.1v4.3h-18.1z" fill="none" stroke="#c8c8c8" stroke-width=".2"/>
<path d="M55.2 109.9h15.8v4.3h-15.8z" fill="#fce5cd"/>
<path d="M55.2 109.9h15.8v4.3h-15.8z" fill="none" stroke="#c8c8c8" stroke-width=".2"/>
<path d="M71 109.9h26.9v4.3h-26.9z" fill="#fce5cd"/>
<path d="M71 109.9h26.9v4.3h-26.9z" fill="none" stroke="#c8c8c8" stroke-width=".2"/>
<path d="M97.9 109.9h44.1v4.3h-44.1z" fill="#fce5cd"/>
<path d="M97.9 109.9h44.1v4.3h-44.1z" fill="none" stroke="#c8c8c8" stroke-width=".2"/>
<path d="M142 109.9h78.9v4.3h-78.9z" fill="#fce5cd"/>
<path d="M142 109.9h78.9v4.3h-78.9z" fill="none" stroke="#c8c8c8" stroke-width=".2"/>
<path d="M220.9 109.9h21.2v4.3h-21.2z" fill="#fce5cd"/>
<path d="M220.9 109.9h21.2v4.3h-21.2z" fill="none" stroke="#c8c8c8" stroke-width=".2"/>
<path d="M242.1 109.9h24.8v4.3h-24.8z" fill="#fce5cd"/>
<path d="M266.9 109.9h-24.8v4.3h24.8" fill="none" stroke="#c8c8c8" stroke-width=".2"/>
<path d="M266.9 109.9v4.3" fill="none" stroke="#f00" stroke-width=".26"/>
<path d="M12.8 114.2h24.3v7.8h-24.3z" fill="#fce5cd"/>
<path d="M12.8 114.2h24.3v7.8" fill="none" stroke="#c8c8c8" stroke-width=".2"/>
<path d="M12.8 114.2v7.8h24.3" fill="none" stroke="#f00" stroke-width=".26"/>
<path d="M37.1 114.2h18.1v7.8h-18.1z" fill="#fce5cd"/>
<path d="M37.1 122v-7.8h18.1v7.8" fill="none" stroke="#c8c8c8" stroke-width=".2"/>
<path d="M37.1 122h18.1" fill="none" stroke="#f00" stroke-width=".26"/>
<path d="M55.2 114.2h15.8v7.8h-15.8z" fill="#fce5cd"/>
<path d="M55.2 122v-7.8h15.8v7.8" fill="none" stroke="#c8c8c8" stroke-width=".2"/>
<path d="M55.2 122h15.8" fill="none" stroke="#f00" stroke-width=".26"/>
<path d="M71 114.2h26.9v7.8h-26.9z" fill="#fce5cd"/>
<path d="M71 122v-7.8h26.9v7.8" fill="none" stroke="#c8c8c8" stroke-width=".2"/>
<path d="M71 122h26.9" fill="none" stroke="#f00" stroke-width=".26"/>
<path d="M97.9 114.2h44.1v7.8h-44.1z" fill="#fce5cd"/>
<path d="M97.9 122v-7.8h44.1v7.8" fill="none" stroke="#c8c8c8" stroke-width=".2"/>
<path d="M97.9 122h44.1" fill="none" stroke="#f00" stroke-width=".26"/>
<path d="M142 114.2h78.9v7.8h-78.9z" fill="#fce5cd"/>
<path d="M142 122v-7.8h78.9v7.8" fill="none" stroke="#c8c8c8" stroke-width=".2"/>
<path d="M142 122h78.9" fill="none" stroke="#f00" stroke-width=".26"/>
<path d="M220.9 114.2h21.2v7.8h-21.2z" fill="#fce5cd"/>
<path d="M220.9 122v-7.8h21.2v7.8" fill="none" stroke="#c8c8c8" stroke-width=".2"/>
<path d="M220.9 122h21.2" fill="none" stroke="#f00" stroke-width=".26"/>
<path d="M242.1 114.2h24.8v7.8h-24.8z" fill="#fce5cd"/>
<path d="M266.9 114.2h-24.8v7.8" fill="none" stroke="#c8c8c8" stroke-width=".2"/>
<path d="M266.9 114.2v7.8h-24.8" fill="none" stroke="#f00" stroke-width=".26"/>
<path d="M12.8 122h24.3v4.4h-24.3z" fill="#fff"/>
<path d="M12.8 122h24.3" fill="none" stroke="#f00" stroke-width=".26"/>
<path d="M12.8 122v4.4h24.3v-4.4" fill="none" stroke="#c8c8c8" stroke-width=".2"/>
<path d="M37.1 122h18.1v4.4h-18.1z" fill="#fff"/>
<path d="M37.1 122h18.1" fill="none" stroke="#f00" stroke-width=".26"/>
<path d="M37.1 122v4.4h18.1v-4.4" fill="none" stroke="#c8c8c8" stroke-width=".2"/>
<path d="M55.2 122h15.8v4.4h-15.8z" fill="#fff"/>
<path d="M55.2 122h15.8" fill="none" stroke="#f00" stroke-width=".26"/>
<path d="M55.2 122v4.4h15.8v-4.4" fill="none" stroke="#c8c8c8" stroke-width=".2"/>
<path d="M71 122h26.9v4.4h-26.9z" fill="#fff"/>
<path d="M71 122h26.9" fill="none" stroke="#f00" stroke-width=".26"/>
<path d="M71 122v4.4h26.9v-4.4" fill="none" stroke="#c8c8c8" stroke-width=".2"/>
<path d="M97.9 122h44.1v4.4h-44.1z" fill="#fff"/>
<path d="M97.9 122h44.1" fill="none" stroke="#f00" stroke-width=".26"/>
<path d="M97.9 122v4.4h44.1v-4.4" fill="none" stroke="#c8c8c8" stroke-width=".2"/>
<path d="M142 122h78.9v4.4h-78.9z" fill="#fff"/>
<path d="M142 122h78.9" fill="none" stroke="#f00" stroke-width=".26"/>
<path d="M142 122v4.4h78.9v-4.4" fill="none" stroke="#c8c8c8" stroke-width=".2"/>
<path d="M220.9 122h21.2v4.4h-21.2z" fill="#f00"/>
<path d="M220.9 122h21.2" fill="none" stroke="#f00" stroke-width=".26"/>
<path d="M220.9 122v4.4h21.2v-4.4" fill="none" stroke="#c8c8c8" stroke-width=".2"/>
<path d="M233.3 123.1a.75 .75 0 0 1 1 0 .75 .75 0 0 1 .1 1 .84 .84 0 0 1 0 1.2 .84 .84 0 0 1-1.2 0 .84 .84 0 0 1 .1-1.2l-.2-.5zM233.5 123.6a.35 .35 0 0 0 .7 0 .35 .35 0 0 0-.7 0zM233.4 124.7a.45 .45 0 0 0 .9 0 .45 .45 0 0 0-.9 0zM235 125h.5l-.1 .8-.3 .2-.1-.2 .2-.3h-.2zM236.9 122.9h.3v1.6h.4v.4h-.4v.6h-.4v-.6h-1.1v-.3zM236.8 123.7l-.6 .8h.6zM238 123.1a.85 .85 0 0 1 1.3 .1 .85 .85 0 0 1-.4 1.3l-.6 .6h1.1v.4h-1.7a2.39 2.39 0 0 1 1.2-1.5 .4 .4 0 0 0-.1-.6 .4 .4 0 0 0-.6 .1v.3h-.5zM239.9 123.1a.75 .75 0 0 1 1 0 .75 .75 0 0 1 .1 1 .85 .85 0 0 1-.2 1.4 .85 .85 0 0 1-1.2-.8h.4l.2 .4a.44 .44 0 0 0 .6-.1 .44 .44 0 0 0 0-.6 .44 .44 0 0 0-.6 0v-.4a.37 .37 0 0 0 .5-.2 .37 .37 0 0 0 0-.4h-.5l-.1 .4-.5-.1z" fill="#fff"/>
<path d="M242.1 122h24.8v4.4h-24.8z" fill="#f00"/>
<path d="M242.1 122h24.8" fill="none" stroke="#f00" stroke-width=".26"/>
<path d="M242.1 122v4.4h24.8v-4.4" fill="none" stroke="#c8c8c8" stroke-width=".2"/>
<path d="M258.1 123h1.3v.4h-1l-.1 .4a.88 .88 0 0 1 1.2 .6 .88 .88 0 0 1-.7 1.1 .88 .88 0 0 1-1-.8h.4l.2 .4a.48 .48 0 0 0 .7-.5 .48 .48 0 0 0-.7-.4l-.2 .2-.4-.1zM259.8 125h.5l-.1 .8-.3 .2-.1-.2 .2-.3h-.2zM260.8 123.6l.8-.7h.3v2.6h-.5v-1.8l-.6 .3zM263.5 122.9h.4v1.6h.3v.4h-.3v.6h-.5v-.6h-1v-.3zM263.4 123.7l-.5 .8h.5zM265.4 122.9h.4v1.6h.3v.4h-.3v.6h-.5v-.6h-1v-.3zM265.3 123.7l-.5 .8h.5z" fill="#fff"/>
<text font-size="4.8" fill="#f00" x="13.6" y="19.5">Pepper-8m BOM</text>
<g font-size="3.4" fill="#f00">
<text x="13.6" y="24.2">Part</text>
<text x="37.9" y="24.2">Quantity</text>
<text x="56" y="24.2">Value</text>
<text x="71.8" y="24.2">Manufacturer</text>
<text x="98.6" y="24.2">Posible Part</text>
<text x="142.8" y="24.2">Description</text>
<text x="221.7" y="24.2">Precio M</text>
<text x="242.9" y="24.2">Precio M*100</text>
<text x="232.8" y="125.5">8,423</text>
<text x="257.6" y="125.5">5,144</text>
</g>
<g font-size="3.4">
<text x="142.8" y="28.2">Any 3216-18 Tantalum capacitor with 10 volt</text>
<text x="13.6" y="32.1">C1</text>
<text x="52.6" y="32.1">1</text>
<text x="56" y="32.1">0.1uF</text>
<text x="71.8" y="32.1">VISHAY</text>
<text x="98.6" y="32.1">293D104X9035A2TE3</text>
<text x="142.8" y="32.1">tolerance</text>
<text x="142.8" y="36">Any 3216-18 Tantalum capacitor with 10 volt</text>
<text x="234.7" y="32.1">0,22</text>
<text x="259.5" y="32.1">0,14</text>
<text x="13.6" y="39.9">C2</text>
<text x="52.6" y="39.9">1</text>
<text x="56" y="39.9">10uF</text>
<text x="71.8" y="39.9">VISHAY</text>
<text x="98.6" y="39.9">293D106X96R3A2TE3</text>
<text x="142.8" y="39.9">tolerance</text>
<text x="234.7" y="39.9">0,22</text>
<text x="257.6" y="39.9">0,142</text>
<text x="13.6" y="44.2">C3,C4,C5,C6</text>
<text x="52.6" y="44.2">4</text>
<text x="56" y="44.2">0.1uF</text>
<text x="71.8" y="44.2">VISHAY</text>
<text x="98.6" y="44.2">VJ0603Y104JXJPW1BC</text>
<text x="142.8" y="44.2">Any 0603 ceramic capacitor with 10 volt tolerance</text>
<text x="232.8" y="44.2">0,312</text>
<text x="261.4" y="44.2">0,1</text>
<text x="13.6" y="52.1">C7</text>
<text x="52.6" y="52.1">1</text>
<text x="56" y="52.1">6.8uF</text>
<text x="71.8" y="52.1">KEMET</text>
<text x="98.6" y="52.1">T491A685K010AT</text>
<text x="142.8" y="48.2">Any 3216-18 Tantalum capacitor with 10 volt</text>
<text x="142.8" y="52.1">tolerance</text>
<text x="234.7" y="52.1">0,26</text>
<text x="259.5" y="52.1">0,17</text>
<text x="13.6" y="56.4">D1</text>
<text x="52.6" y="56.4">1</text>
<text x="56" y="56.4">Red</text>
<text x="71.8" y="56.4">LITE-ON</text>
<text x="98.6" y="56.4">LTST-C171AKT</text>
<text x="142.8" y="56.4">Any 0805 Red led</text>
<text x="234.7" y="56.4">0,13</text>
<text x="259.5" y="56.4">0,09</text>
<text x="13.6" y="60.8">D2</text>
<text x="52.6" y="60.8">1</text>
<text x="56" y="60.8">Amber</text>
<text x="71.8" y="60.8">LITE-ON</text>
<text x="98.6" y="60.8">LTST-C171EKT</text>
<text x="142.8" y="60.8">Any 0805 Amber led</text>
<text x="142.8" y="64.7">Low Drop Positive Voltage Regulator - LDO 3.3V</text>
<text x="234.7" y="60.8">0,13</text>
<text x="259.5" y="60.8">0,09</text>
<text x="13.6" y="68.6">IC1</text>
<text x="52.6" y="68.6">1</text>
<text x="71.8" y="68.6">ST</text>
<text x="98.6" y="68.6">LD1117S33TR</text>
<text x="142.8" y="68.6">0.8A Positive</text>
<text x="232.8" y="68.6">0,728</text>
<text x="257.6" y="68.6">0,394</text>
<text x="142.8" y="72.5">There is not reemplacement for this part, should be</text>
<text x="142.8" y="76.4">Microchip manufacturer. Microchip direct special</text>
<text x="13.6" y="80.3">IC2</text>
<text x="52.6" y="80.3">1</text>
<text x="71.8" y="80.3">MICROCHIP</text>
<text x="98.6" y="80.3">PIC18F45J50-I/PT</text>
<text x="142.8" y="80.3">price</text>
<text x="234.7" y="80.3">3,16</text>
<text x="259.5" y="80.3">1,64</text>
<text x="13.6" y="84.7">J1</text>
<text x="13.6" y="89">J2,J3</text>
<text x="52.6" y="84.7">1</text>
<text x="52.6" y="89">2</text>
<text x="71.8" y="84.7">STEREN</text>
<text x="71.8" y="89">STEREN</text>
<text x="98.6" y="84.7">DNP</text>
<text x="98.6" y="89">DNP</text>
<text x="142.8" y="84.7">2.54, pin header, 6 positions</text>
<text x="142.8" y="89">2.54, pin hedader, 20 positions</text>
<text x="239.5" y="84.7">0</text>
<text x="239.5" y="89">0</text>
<text x="264.2" y="84.7">0</text>
<text x="264.2" y="89">0</text>
<text x="13.6" y="93.4">J4</text>
<text x="52.6" y="93.4">1</text>
<text x="71.8" y="93.4">TE</text>
<text x="98.6" y="93.4">1734035-1</text>
<text x="142.8" y="93.4">Any MINI-B USB conector SMD mount</text>
<text x="234.7" y="93.4">1,17</text>
<text x="259.5" y="93.4">1,02</text>
<text x="13.6" y="101.2">R3,R4</text>
<text x="52.6" y="101.2">2</text>
<text x="56" y="101.2">390</text>
<text x="71.8" y="101.2">VISHAY</text>
<text x="98.6" y="101.2">CRCW0603390RJNEA</text>
<text x="142.8" y="97.3">Any 0603 Thick Film Chip Resistors 1% and 5%</text>
<text x="142.8" y="101.2">tolerance</text>
<text x="232.8" y="101.2">0,182</text>
<text x="259.5" y="101.2">0,06</text>
<text x="142.8" y="105.1">Any 0603 Thick Film Chip Resistors 1% and 5%</text>
<text x="13.6" y="109">R1,R2</text>
<text x="13.6" y="113.4">SW1,SW2</text>
<text x="52.6" y="109">2</text>
<text x="52.6" y="113.4">2</text>
<text x="56" y="109">10K</text>
<text x="71.8" y="109">VISHAY</text>
<text x="71.8" y="113.4">E-SWITCH</text>
<text x="98.6" y="109">CRCW060310K0JNTA</text>
<text x="98.6" y="113.4">TL3301NF160QJ</text>
<text x="142.8" y="109">tolerance</text>
<text x="142.8" y="113.4">6mm x 6mm Push Button, J lead</text>
<text x="232.8" y="109">0,156</text>
<text x="232.8" y="113.4">1,014</text>
<text x="257.6" y="109">0,036</text>
<text x="257.6" y="113.4">0,742</text>
<text x="142.8" y="117.3">Built-in capacitance, 12MHz, 4.5 x 2.0 mm size -</text>
<text x="13.6" y="121.2">XT1</text>
<text x="52.6" y="121.2">1</text>
<text x="71.8" y="121.2">AVX</text>
<text x="98.6" y="121.2">PBRC12.00MR50X000</text>
<text x="142.8" y="121.2">resonator</text>
<text x="232.8" y="121.2">0,741</text>
<text x="259.5" y="121.2">0,52</text>
</g>
</svg>
